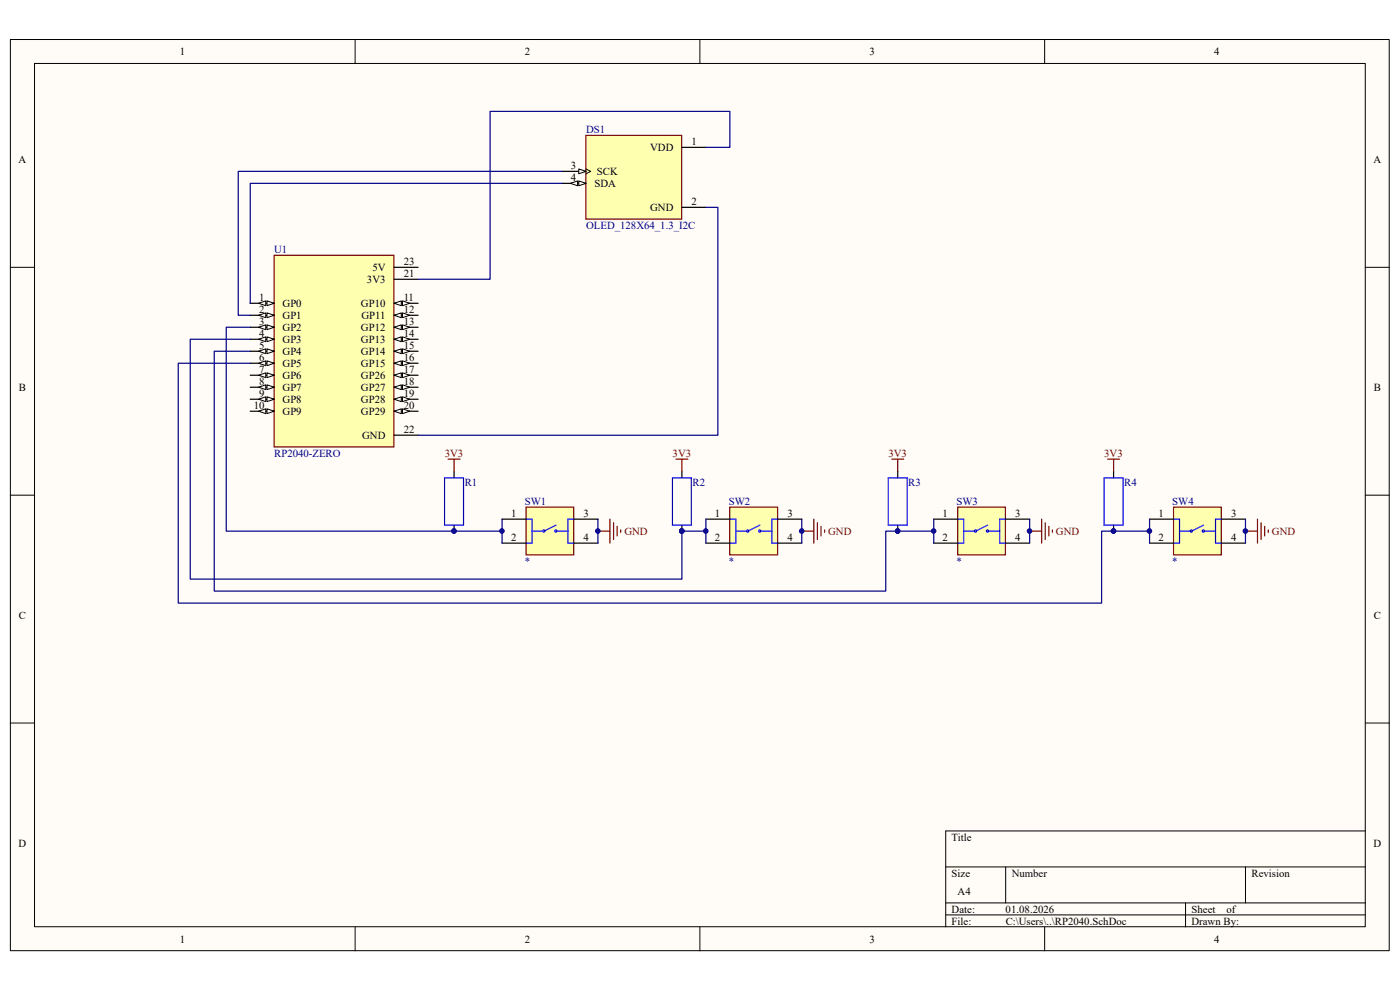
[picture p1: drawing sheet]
<svg xmlns="http://www.w3.org/2000/svg" width="297mm" height="210mm" viewBox="0 0 297 210" stroke-linecap="round" stroke-linejoin="round" font-family="sans-serif">
<path d="M2.2 8.4h292.5v193.3h-292.5z" fill="#fffcf8"/>
<path d="M2.2 8.4h292.5v193.3h-292.5z" fill="none" stroke="#000" stroke-width=".21"/>
<path d="M7.4 13.5h282.2v183.1h-282.2z" fill="#fffcf8"/>
<g fill="none" stroke="#000" stroke-width=".21">
<path d="M7.3 13.5h282.3v183.1h-282.3zM75.3 8.4v5.1M148.5 8.4v5.1M221.6 8.4v5.1M2.2 56.7h5.1M289.7 56.7h5.1M2.2 105h5.1M289.7 105h5.1M2.2 153.4h5.1M289.7 153.4h5.1M289.7 176.3h-89.1v20.3M75.3 196.6v5.1"/>
<path d="M148.5 196.6v5.1M200.6 183.9h89.1M200.6 191.5h89.1M200.6 194.1h89.1M213.4 183.9v7.6M221.6 196.6v5.1M251.5 191.5v5.1M264.2 183.9v7.6"/>
</g>
<path d="M58.2 54.2h25.4v40.6h-25.4z" fill-rule="evenodd" fill="#ffffb0" stroke="#800000" stroke-width=".25"/>
<path d="M53.1 64.3h5.1" fill="none" stroke="#000" stroke-width=".25"/>
<g fill="#fffcf8" stroke="#000" stroke-width=".21">
<path d="M56.6 63.8l1.6 .5-1.6 .5z"/>
<path d="M54.9 64.3l1.5-.5v1z"/>
</g>
<path d="M53.1 66.9h5.1" fill="none" stroke="#000" stroke-width=".25"/>
<g fill="#fffcf8" stroke="#000" stroke-width=".21">
<path d="M56.6 66.4l1.6 .5-1.6 .5z"/>
<path d="M54.9 66.9l1.5-.5v1z"/>
</g>
<path d="M53.1 69.4h5.1" fill="none" stroke="#000" stroke-width=".25"/>
<g fill="#fffcf8" stroke="#000" stroke-width=".21">
<path d="M56.6 68.9l1.6 .5-1.6 .5z"/>
<path d="M54.9 69.4l1.5-.5v1z"/>
</g>
<path d="M53.1 72h5.1" fill="none" stroke="#000" stroke-width=".25"/>
<g fill="#fffcf8" stroke="#000" stroke-width=".21">
<path d="M56.6 71.5l1.6 .5-1.6 .5z"/>
<path d="M54.9 72l1.5-.5v1z"/>
</g>
<path d="M53.1 74.5h5.1" fill="none" stroke="#000" stroke-width=".25"/>
<g fill="#fffcf8" stroke="#000" stroke-width=".21">
<path d="M56.6 74l1.6 .5-1.6 .5z"/>
<path d="M54.9 74.5l1.5-.5v1z"/>
</g>
<path d="M53.1 77.1h5.1" fill="none" stroke="#000" stroke-width=".25"/>
<g fill="#fffcf8" stroke="#000" stroke-width=".21">
<path d="M56.6 76.5l1.6 .6-1.6 .5z"/>
<path d="M54.9 77.1l1.5-.6v1.1z"/>
</g>
<path d="M53.1 79.6h5.1" fill="none" stroke="#000" stroke-width=".25"/>
<g fill="#fffcf8" stroke="#000" stroke-width=".21">
<path d="M56.6 79.1l1.6 .5-1.6 .5z"/>
<path d="M54.9 79.6l1.5-.5v1z"/>
</g>
<path d="M53.1 82.1h5.1" fill="none" stroke="#000" stroke-width=".25"/>
<g fill="#fffcf8" stroke="#000" stroke-width=".21">
<path d="M56.6 81.6l1.6 .5-1.6 .6z"/>
<path d="M54.9 82.1l1.5-.5v1.1z"/>
</g>
<path d="M53.1 84.7h5.1" fill="none" stroke="#000" stroke-width=".25"/>
<g fill="#fffcf8" stroke="#000" stroke-width=".21">
<path d="M56.6 84.2l1.6 .5-1.6 .5z"/>
<path d="M54.9 84.7l1.5-.5v1z"/>
</g>
<path d="M53.1 87.2h5.1" fill="none" stroke="#000" stroke-width=".25"/>
<g fill="#fffcf8" stroke="#000" stroke-width=".21">
<path d="M56.6 86.7l1.6 .5-1.6 .5z"/>
<path d="M54.9 87.2l1.5-.5v1z"/>
</g>
<path d="M83.6 56.7h5.1M83.6 59.2h5.1M83.6 64.3h5.1" fill="none" stroke="#000" stroke-width=".25"/>
<g fill="#fffcf8" stroke="#000" stroke-width=".21">
<path d="M83.6 64.3l1.5-.5v1z"/>
<path d="M85.4 63.8l1.5 .5-1.5 .5z"/>
</g>
<path d="M83.6 66.9h5.1" fill="none" stroke="#000" stroke-width=".25"/>
<g fill="#fffcf8" stroke="#000" stroke-width=".21">
<path d="M83.6 66.9l1.5-.5v1z"/>
<path d="M85.4 66.4l1.5 .5-1.5 .5z"/>
</g>
<path d="M83.6 69.4h5.1" fill="none" stroke="#000" stroke-width=".25"/>
<g fill="#fffcf8" stroke="#000" stroke-width=".21">
<path d="M83.6 69.4l1.5-.5v1z"/>
<path d="M85.4 68.9l1.5 .5-1.5 .5z"/>
</g>
<path d="M83.6 72h5.1" fill="none" stroke="#000" stroke-width=".25"/>
<g fill="#fffcf8" stroke="#000" stroke-width=".21">
<path d="M83.6 72l1.5-.5v1z"/>
<path d="M85.4 71.5l1.5 .5-1.5 .5z"/>
</g>
<path d="M83.6 74.5h5.1" fill="none" stroke="#000" stroke-width=".25"/>
<g fill="#fffcf8" stroke="#000" stroke-width=".21">
<path d="M83.6 74.5l1.5-.5v1z"/>
<path d="M85.4 74l1.5 .5-1.5 .5z"/>
</g>
<path d="M83.6 77.1h5.1" fill="none" stroke="#000" stroke-width=".25"/>
<g fill="#fffcf8" stroke="#000" stroke-width=".21">
<path d="M83.6 77.1l1.5-.6v1.1z"/>
<path d="M85.4 76.5l1.5 .6-1.5 .5z"/>
</g>
<path d="M83.6 79.6h5.1" fill="none" stroke="#000" stroke-width=".25"/>
<g fill="#fffcf8" stroke="#000" stroke-width=".21">
<path d="M83.6 79.6l1.5-.5v1z"/>
<path d="M85.4 79.1l1.5 .5-1.5 .5z"/>
</g>
<path d="M83.6 82.1h5.1" fill="none" stroke="#000" stroke-width=".25"/>
<g fill="#fffcf8" stroke="#000" stroke-width=".21">
<path d="M83.6 82.1l1.5-.5v1.1z"/>
<path d="M85.4 81.6l1.5 .5-1.5 .6z"/>
</g>
<path d="M83.6 84.7h5.1" fill="none" stroke="#000" stroke-width=".25"/>
<g fill="#fffcf8" stroke="#000" stroke-width=".21">
<path d="M83.6 84.7l1.5-.5v1z"/>
<path d="M85.4 84.2l1.5 .5-1.5 .5z"/>
</g>
<path d="M83.6 87.2h5.1" fill="none" stroke="#000" stroke-width=".25"/>
<g fill="#fffcf8" stroke="#000" stroke-width=".21">
<path d="M83.6 87.2l1.5-.5v1z"/>
<path d="M85.4 86.7l1.5 .5-1.5 .5z"/>
</g>
<path d="M83.6 92.3h5.1" fill="none" stroke="#000" stroke-width=".25"/>
<path d="M124.3 28.7h20.3v17.8h-20.3z" fill-rule="evenodd" fill="#ffffb0" stroke="#800000" stroke-width=".25"/>
<path d="M119.2 36.4h5.1" fill="none" stroke="#000" stroke-width=".25"/>
<path d="M124.3 35.8l1 .6-1 .5" fill="none" stroke="#000" stroke-width=".21"/>
<path d="M122.8 35.8l1.5 .6-1.5 .5z" fill="#fffcf8" stroke="#000" stroke-width=".21"/>
<path d="M119.2 38.9h5.1" fill="none" stroke="#000" stroke-width=".25"/>
<g fill="#fffcf8" stroke="#000" stroke-width=".21">
<path d="M122.8 38.4l1.5 .5-1.5 .5z"/>
<path d="M121 38.9l1.5-.5v1z"/>
</g>
<path d="M144.7 31.3h5.1M144.7 44h5.1" fill="none" stroke="#000" stroke-width=".25"/>
<path d="M249 107.6h10.1v10.1h-10.1z" fill-rule="evenodd" fill="#ffffb0" stroke="#800000" stroke-width=".25"/>
<g fill="none" stroke="#00f" stroke-width=".25">
<path d="M249 110.1h1.2v5.1h-1.2M255.3 111.4l-2.5 1.3h-2.6M255.3 112.7h2.6M259.1 110.1h-1.2v5.1h1.2"/>
<circle cx="252.8" cy="112.7" r=".24"/>
<circle cx="255.3" cy="112.7" r=".24"/>
</g>
<path d="M243.9 110.1h5.1M243.9 115.2h5.1M259.1 110.1h5.1M259.1 115.2h5.1" fill="none" stroke="#000" stroke-width=".25"/>
<path d="M111.6 107.6h10.1v10.1h-10.1z" fill-rule="evenodd" fill="#ffffb0" stroke="#800000" stroke-width=".25"/>
<g fill="none" stroke="#00f" stroke-width=".25">
<path d="M111.6 110.1h1.3v5.1h-1.3M118 111.4l-2.6 1.3h-2.5M118 112.7h2.5M121.8 110.1h-1.3v5.1h1.3"/>
<circle cx="115.4" cy="112.7" r=".24"/>
<circle cx="117.9" cy="112.7" r=".24"/>
</g>
<path d="M106.5 110.1h5.1M106.5 115.2h5.1M121.8 110.1h5.1M121.8 115.2h5.1" fill="none" stroke="#000" stroke-width=".25"/>
<path d="M154.8 107.6h10.2v10.1h-10.2z" fill-rule="evenodd" fill="#ffffb0" stroke="#800000" stroke-width=".25"/>
<g fill="none" stroke="#00f" stroke-width=".25">
<path d="M154.8 110.1h1.3v5.1h-1.3M161.2 111.4l-2.5 1.3h-2.6M161.2 112.7h2.5M165 110.1h-1.3v5.1h1.3"/>
<circle cx="158.6" cy="112.7" r=".24"/>
<circle cx="161.2" cy="112.7" r=".24"/>
</g>
<path d="M149.8 110.1h5M149.8 115.2h5M165 110.1h5.1M165 115.2h5.1" fill="none" stroke="#000" stroke-width=".25"/>
<path d="M203.2 107.6h10.1v10.1h-10.1z" fill-rule="evenodd" fill="#ffffb0" stroke="#800000" stroke-width=".25"/>
<g fill="none" stroke="#00f" stroke-width=".25">
<path d="M94.3 101.4h4v10h-4zM142.7 101.4h4v10h-4zM188.4 101.4h4.1v10h-4.1zM203.2 110.1h1.2v5.1h-1.2M209.5 111.4l-2.5 1.3h-2.6M209.5 112.7h2.6M213.4 110.1h-1.3v5.1h1.3M234.2 101.4h4.1v10h-4.1z"/>
<circle cx="207" cy="112.7" r=".24"/>
<circle cx="209.5" cy="112.7" r=".24"/>
</g>
<path d="M96.3 100v1.4M144.7 100v1.4M190.5 100v1.4M236.2 100v1.4M96.3 111.4v1.3M144.7 111.4v1.3M190.5 111.4v1.3M198.1 110.1h5.1M198.1 115.2h5.1M213.4 110.1h5M213.4 115.2h5M236.2 111.4v1.3" fill="none" stroke="#000" stroke-width=".25"/>
<g fill="none" stroke="#000080" stroke-width=".25">
<path d="M119.2 38.9h-66.1v25.4M119.2 36.4h-68.7v30.5h2.6M149.8 31.3h5v-7.7h-50.8v35.6h-15.3M149.8 44h2.5v48.3h-63.6M53.1 69.4h-5.1v43.3h58.5M53.1 72h-12.7v50.9h104.3v-10.2h5.1M53.1 77.1h-15.3v50.8h195.9v-15.2h10.2M53.1 74.5h-7.6v50.9h142.4v-12.7h10.2M106.5 110.1v5.1M126.9 110.1v5.1M149.8 110.1v5.1M170.1 110.1v5.1"/>
<path d="M198.1 110.1v5.1M218.4 110.1v5.1M243.9 110.1v5.1M264.2 110.1v5.1"/>
</g>
<g fill="none" stroke="#800000" stroke-width=".25">
<path d="M95.1 97.4h2.5M96.3 97.4v2.6M143.4 97.4h2.5M144.7 97.4v2.6M189.2 97.4h2.5M190.5 97.4v2.6M235 97.4h2.5M236.2 97.4v2.6M126.9 112.7h2.5M129.4 110.1v5.1M130.2 110.9v3.6M130.9 111.7v2"/>
<path d="M131.7 112.4v.5M170.1 112.7h2.5M172.6 110.1v5.1M173.4 110.9v3.6M174.2 111.7v2M174.9 112.4v.5M218.4 112.7h2.6M221 110.1v5.1M221.7 110.9v3.6M222.5 111.7v2M223.3 112.4v.5M264.2 112.7h2.6"/>
<path d="M266.8 110.1v5.1M267.5 110.9v3.6M268.3 111.7v2M269.1 112.4v.5"/>
</g>
<g fill="#000080" stroke="#000080" stroke-width=".21">
<circle cx="126.8" cy="112.6" r=".48"/>
<circle cx="170.1" cy="112.6" r=".48"/>
<circle cx="264.2" cy="112.6" r=".48"/>
<circle cx="218.4" cy="112.6" r=".48"/>
<circle cx="96.3" cy="112.6" r=".48"/>
<circle cx="190.4" cy="112.6" r=".48"/>
<circle cx="144.6" cy="112.6" r=".48"/>
<circle cx="236.2" cy="112.6" r=".48"/>
<circle cx="106.5" cy="112.6" r=".48"/>
<circle cx="149.7" cy="112.6" r=".48"/>
<circle cx="243.9" cy="112.6" r=".48"/>
<circle cx="198.1" cy="112.6" r=".48"/>
</g>
<g font-size="2.3">
<text x="38.2" y="11.7">1</text>
<text x="111.3" y="11.7">2</text>
<text x="184.5" y="11.7">3</text>
<text x="257.6" y="11.7">4</text>
<text x="3.9" y="34.6">A</text>
<text x="121.1" y="35.9">3</text>
<text x="137.9" y="32">VDD</text>
<text x="146.7" y="30.8">1</text>
<text x="291.4" y="34.6">A</text>
<text x="121.1" y="38.4">4</text>
<text x="126.1" y="39.7">SDA</text>
<text x="126.6" y="37.1">SCK</text>
<text x="137.9" y="44.7">GND</text>
<text x="146.7" y="43.5">2</text>
<text x="79" y="57.5">5V</text>
<text x="85.6" y="56.2">23</text>
<text x="85.6" y="58.8">21</text>
<text x="55" y="63.8">1</text>
<text x="59.9" y="65.1">GP0</text>
<text x="76.6" y="65.1">GP10</text>
<text x="77.9" y="60">3V3</text>
<text x="85.6" y="63.8">11</text>
<text x="55" y="66.4">2</text>
<text x="55" y="68.9">3</text>
<text x="55" y="71.5">4</text>
<text x="59.9" y="67.6">GP1</text>
<text x="59.9" y="70.2">GP2</text>
<text x="76.6" y="70.2">GP12</text>
<text x="76.7" y="67.6">GP11</text>
<text x="85.6" y="66.4">12</text>
<text x="85.6" y="68.9">13</text>
<text x="85.6" y="71.5">14</text>
<text x="55" y="74">5</text>
<text x="55" y="76.6">6</text>
<text x="59.9" y="72.7">GP3</text>
<text x="59.9" y="75.3">GP4</text>
<text x="59.9" y="77.9">GP5</text>
<text x="76.6" y="72.7">GP13</text>
<text x="76.6" y="75.3">GP14</text>
<text x="76.6" y="77.9">GP15</text>
<text x="85.6" y="74">15</text>
<text x="85.6" y="76.6">16</text>
<text x="4" y="82.9">B</text>
<text x="55" y="79.1">7</text>
<text x="55" y="81.7">8</text>
<text x="59.9" y="80.4">GP6</text>
<text x="59.9" y="82.9">GP7</text>
<text x="76.6" y="80.4">GP26</text>
<text x="76.6" y="82.9">GP27</text>
<text x="85.6" y="79.1">17</text>
<text x="85.6" y="81.7">18</text>
<text x="291.5" y="82.9">B</text>
<text x="53.8" y="86.7">10</text>
<text x="55" y="84.2">9</text>
<text x="59.9" y="85.5">GP8</text>
<text x="59.9" y="88">GP9</text>
<text x="76.6" y="85.5">GP28</text>
<text x="76.6" y="88">GP29</text>
<text x="85.6" y="84.2">19</text>
<text x="85.6" y="86.7">20</text>
<text x="76.8" y="93.1">GND</text>
<text x="85.6" y="91.8">22</text>
<text x="108.4" y="109.6">1</text>
<text x="123.8" y="109.6">3</text>
<text x="151.6" y="109.6">1</text>
<text x="167" y="109.6">3</text>
<text x="200" y="109.6">1</text>
<text x="215.4" y="109.6">3</text>
<text x="245.8" y="109.6">1</text>
<text x="261.2" y="109.6">3</text>
<text x="108.4" y="114.7">2</text>
<text x="123.8" y="114.7">4</text>
<text x="151.6" y="114.7">2</text>
<text x="167" y="114.7">4</text>
<text x="200" y="114.7">2</text>
<text x="215.4" y="114.7">4</text>
<text x="245.8" y="114.7">2</text>
<text x="261.2" y="114.7">4</text>
<text x="4" y="131.3">C</text>
<text x="291.5" y="131.3">C</text>
<text x="3.9" y="179.6">D</text>
<text x="201.9" y="178.3">Title</text>
<text x="291.4" y="179.6">D</text>
<text x="201.9" y="186">Size</text>
<text x="214.6" y="186">Number</text>
<text x="265.5" y="186">Revision</text>
<text x="203.2" y="189.8">A4</text>
<text x="201.9" y="193.6">Date:</text>
<text x="201.9" y="196.1">File:</text>
<text x="213.3" y="193.6">01.08.2026</text>
<text x="213.4" y="196.1">C:\Users\..\RP2040.SchDoc</text>
<text x="252.8" y="196.1">Drawn By:</text>
<text x="252.8" y="193.6">Sheet</text>
<text x="260.2" y="193.6">of</text>
<text x="38.2" y="199.9">1</text>
<text x="111.3" y="199.9">2</text>
<text x="184.5" y="199.9">3</text>
<text x="257.6" y="199.9">4</text>
</g>
<g font-size="2.3" fill="#000080">
<text x="124.3" y="28.2">DS1</text>
<text x="58.2" y="53.7">U1</text>
<text x="124.3" y="48.6">OLED_128X64_1.3_I2C</text>
<text x="58.2" y="96.9">RP2040-ZERO</text>
<text x="98.6" y="103.2">R1</text>
<text x="111.3" y="107.1">SW1</text>
<text x="146.9" y="103.2">R2</text>
<text x="154.6" y="107.1">SW2</text>
<text x="192.7" y="103.2">R3</text>
<text x="202.9" y="107.1">SW3</text>
<text x="238.5" y="103.2">R4</text>
<text x="248.7" y="107.1">SW4</text>
<text x="111.3" y="119.8">*</text>
<text x="154.6" y="119.8">*</text>
<text x="202.9" y="119.8">*</text>
<text x="248.7" y="119.8">*</text>
</g>
<g font-size="2.3" fill="#800000">
<text x="94.4" y="96.9">3V3</text>
<text x="142.7" y="96.9">3V3</text>
<text x="188.5" y="96.9">3V3</text>
<text x="234.3" y="96.9">3V3</text>
<text x="132.5" y="113.5">GND</text>
<text x="175.7" y="113.5">GND</text>
<text x="224" y="113.5">GND</text>
<text x="269.8" y="113.5">GND</text>
</g>
</svg>
